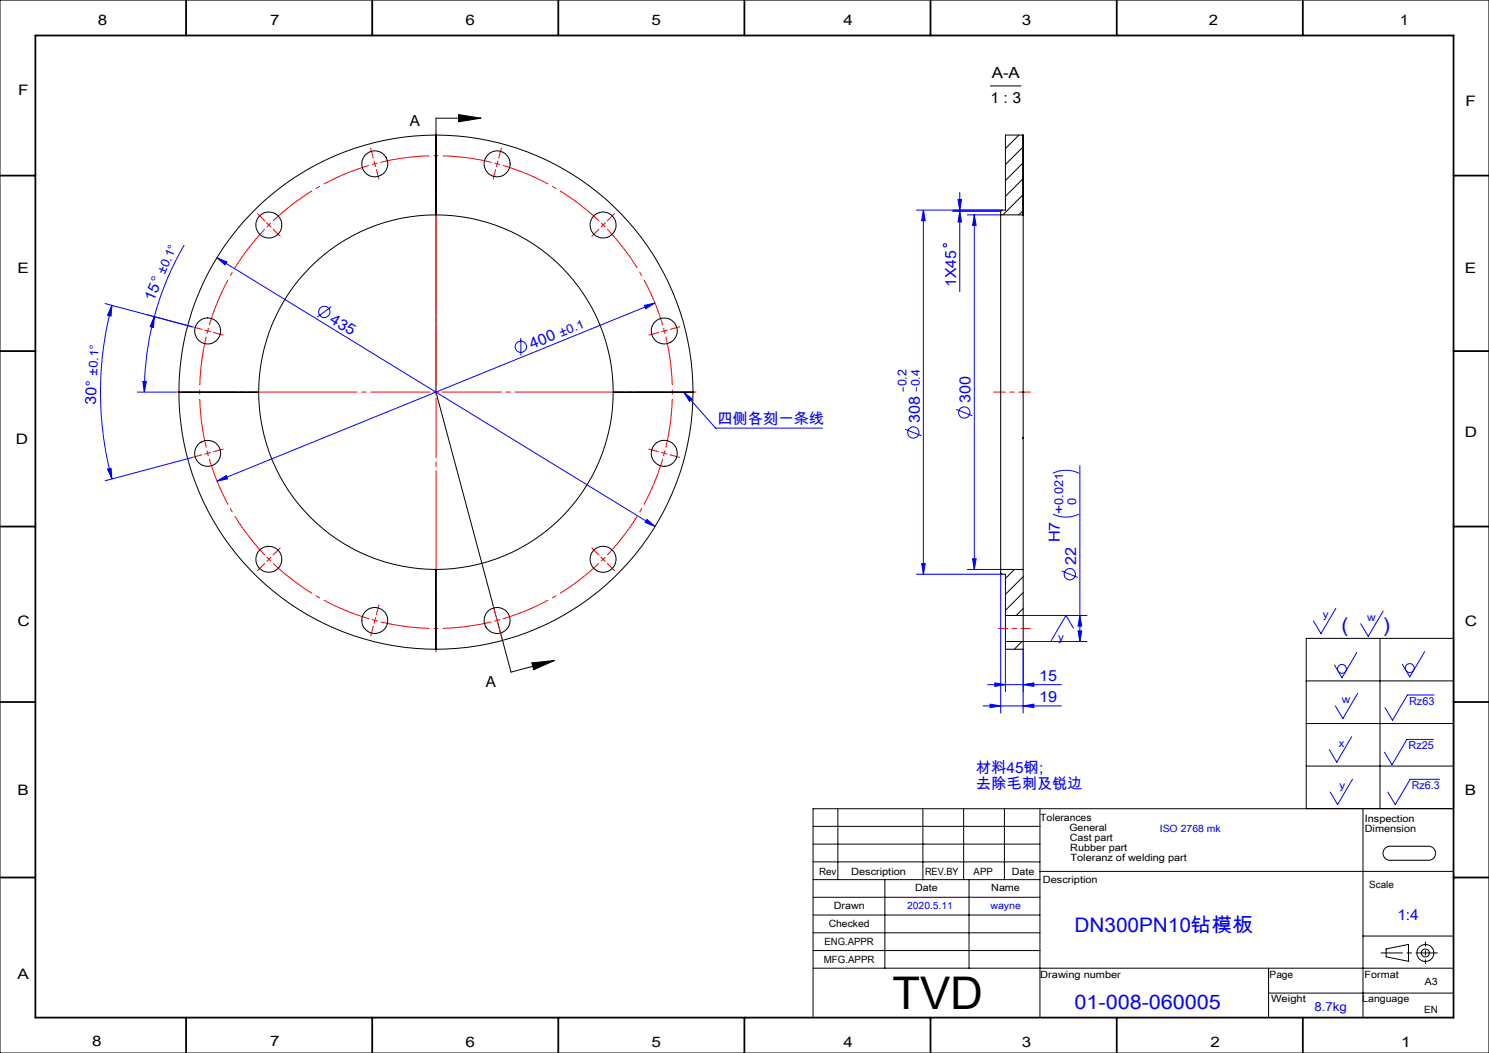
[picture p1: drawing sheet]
<svg xmlns="http://www.w3.org/2000/svg" width="420mm" height="297mm" viewBox="0 0 420 297" stroke-linecap="round" stroke-linejoin="round" font-family="sans-serif">
<g fill="none" stroke="#00f" stroke-width=".28">
<path d="M258.5 59.3h24.1M260.5 59.3v102.7M260.5 59.3l.5 3h-1zM268.7 59.6h13.6M270.2 56.3h1l-.5 3zM270.7 54.3v27.9M270.7 59.6l.5 3h-1zM52 69.1a80.1 80.1 0 0 0-8.5 20.2M61.2 72.7l2.8 1.2-.5 .8zM61.2 72.7l123.6 75.8M272.8 60.6h9.5M274.8 60.6v100"/>
<path d="M274.8 60.6l.5 3h-1zM29.6 85.6l24.6 6.6M31.6 86.1l-.3 3-1-.2zM31.6 86.1a94.1 94.1 0 0 0 0 49M43.5 89.3l-.2 3.1-1-.3zM43.5 89.3a81.3 81.3 0 0 0-2.8 21.3M93.5 86.5l-4 2.9M146.9 95.4v4.9M181.8 86.1l2.9-.6-2.6 1.6zM184.7 85.5l-123.5 50.2M38.7 110.6h10.9M40.3 107.6h1l-.6 3z"/>
<path d="M192.9 110.6l9 10.2h30.1M192.9 110.6l2.3 1.9-.7 .7zM269.7 115.5l4.5 1.8M30.3 132.3l1-.2 .3 3zM54.2 129l-24.6 6.6M61.2 135.7l2.6-1.6 .4 1zM255.3 121.1l4.6 1.8M297 133.5a8.5 8.5 0 0 1 7.4 0M304.6 131.3v49.6M182.5 146.5l2.3 2-2.8-1.1zM260 159h1l-.5 3zM274.3 157.6h1l-.5 3z"/>
<path d="M297 145a8.2 8.2 0 0 0 7.4 0M258.5 162h24.1M272.8 160.6h9.5M282.3 161.6v39.5M299.5 161l4.5 1.9M302.8 177.2l-2.1-3.6-4.2 7.2M304.1 177.9h1l-.5 3zM304.6 173.6l.5 3h-1zM306.6 173.6h-18M376.8 171.6l-4.2 7.1-2.1-3.5M390.1 172.4l-4.2 7.1-2.1-3.6M277.3 199.1h22.1"/>
<path d="M278.6 193.1h20.8M279.3 198.6l3 .5-3 .5zM280.6 192.6l3 .5-3 .5zM283.6 183.1v12M288.6 180.9h18M288.6 199.1l3-.5v1zM288.6 193.1l3-.5v1zM288.6 183.1v18M382.7 184l-4.2 7.2-2.1-3.6M383 195.5l-4.2 7.2-2.1-3.6M401.8 183.8l-4.1 7.1-2.2-3.5M404.5 196h-7.5l-4.2 7.2-2.1-3.6"/>
<path d="M381.2 207.8l-4.2 7.2-2.1-3.6M381.5 219.8l-4.2 7.1-2.1-3.5M404.4 208.6h-7.6l-4.2 7.1-2.1-3.5M406 219.8h-8.2l-4.2 7.1-2.2-3.5"/>
<circle cx="266.5" cy="69.2" r=".47"/>
<circle cx="91.5" cy="88" r="1.59"/>
<circle cx="146.9" cy="97.8" r="1.59"/>
<circle cx="272" cy="116.3" r="1.59"/>
<circle cx="257.6" cy="122" r="1.59"/>
<circle cx="301.8" cy="162" r="1.59"/>
<circle cx="378.5" cy="188.7" r="1.26"/>
<circle cx="397.6" cy="188.4" r="1.24"/>
</g>
<g fill="none" stroke="#000" stroke-width=".28">
<path d="M0 0h420v297h-420zM129.3 32.3l6.4 1-6.4 1.1zM135.7 33.3h-12.7v77.3l21.1 79 12.3-3.3M279.4 24.2h8.6M150 187l6.4-.7-5.9 2.6zM368.4 180.1h41.6v48h-41.6zM368.4 192h41.6M389.3 180.1v48M368.4 204.1h41.6M368.4 216.1h41.6M229.3 233.1h64M229.3 238.1h64"/>
<path d="M236.3 228.1v20M260.3 228.1v20M271.8 228.1v20M283.3 228.1v20M293.3 228.1v58.9M384.5 228.1v58.9M390.8 239.1l1.1-.4h11a1.98 1.98 0 0 1 2 2 1.98 1.98 0 0 1-2 1.9h-10.8a1.98 1.98 0 0 1-1.9-1.3 1.98 1.98 0 0 1 .6-2.2zM410 228.1h-180.7v59M229.3 243.1h64M229.3 248.1h64M229.3 253.1h64M229.3 258.1h64"/>
<path d="M249.6 248.1v25M273.3 248.1v25M293.3 245.8h116.7M229.3 263.1h64M229.3 268.1h64M229.3 273.1h180.7M357.8 273.1v13.9M384.5 264h25.5M391 267.6l6.3-1.2v4.7l-6.3-1.2zM357.8 280.1h52.2"/>
<circle cx="402" cy="268.8" r="1.12"/>
<circle cx="402.1" cy="268.8" r="2.4"/>
</g>
<g fill="none" stroke="#f00" stroke-width=".28" stroke-dasharray="30.5 1.3 1.3 1.3" stroke-linecap="butt">
<path d="M105.7 46.2l-.8 .2M105.7 46.2l.8-.2M140.2 46.2l-.8-.2M140.2 46.2l.8 .2M75.8 63.5l-.5 .5M75.8 63.5l.6-.6M170.1 63.5l-.6-.6M170.1 63.5l.6 .5M58.6 93.3l-.2 .8M58.6 93.3l.2-.8M187.4 93.3l-.2-.8M187.4 93.3l.2 .8"/>
<path d="M187.4 127.8l.2-.8M187.4 127.8l-.2 .8M75.8 157.7l.6 .6M75.8 157.7l-.5-.6M170.1 157.7l.6-.6M170.1 157.7l-.6 .6M105.7 175l.8 .2M105.7 175l-.8-.2M140.2 175l.8-.2M140.2 175l-.8 .2"/>
</g>
<path d="M104.1 46.6a66.7 66.7 0 0 0-27.1 15.7M138.6 45.8a66.7 66.7 0 0 0-31.3 0M74.7 64.6a66.7 66.7 0 0 0-15.7 27.1M168.9 62.3a66.7 66.7 0 0 0-27.1-15.7M58.2 95a66.7 66.7 0 0 0 0 31.2M186.9 91.7a66.7 66.7 0 0 0-15.6-27.1M59 129.5a66.7 66.7 0 0 0 15.7 27M187.8 126.2a66.7 66.7 0 0 0 0-31.2M77 158.9a66.7 66.7 0 0 0 27.1 15.6M171.3 156.5a66.7 66.7 0 0 0 15.6-27M107.3 175.4a66.7 66.7 0 0 0 31.3 0M141.8 174.5a66.7 66.7 0 0 0 27.1-15.6" fill="none" stroke="#f00" stroke-width=".28" stroke-dasharray="30.5 1.3 1.3 1.3" stroke-dashoffset="16.6" stroke-linecap="butt"/>
<path d="M122.1 110.6h1.7M123 109.8v1.6M58.3 127.1l.3 .8M58.6 127.9l.2 .8M58.6 127.9l-.8 .2M59.4 127.6l-.8 .3" fill="none" stroke="#f00" stroke-width=".28"/>
<g fill="none" stroke="#f00" stroke-width=".28" stroke-dasharray="30.5 1.3 1.3 1.3">
<path d="M105.3 44.6l-.7-2.8M105.7 46.2l-.2-.8M105.7 46.2l.2 .8M106.2 47.8l.7 2.7M139.8 47.8l-.7 2.7M140.2 46.2l.3-.8M140.2 46.2l-.2 .8M140.7 44.6l.7-2.8M74.7 62.3l-2-2M75.8 63.5l-.5-.6M75.8 63.5l.6 .5M77 64.6l2 2"/>
<path d="M168.9 64.6l-2 2M170.1 63.5l.6-.6M170.1 63.5l-.6 .5M171.3 62.3l2-2M57 92.9l-2.8-.7M58.6 93.3l-.8-.2M58.6 93.3l.8 .3M60.2 93.8l2.7 .7M185.8 93.8l-2.8 .7M187.4 93.3l.8-.2M187.4 93.3l-.8 .3M189 92.9l2.7-.7"/>
<path d="M57 128.3l-2.8 .7M60.2 127.4l2.7-.7M185.8 127.4l-2.8-.7M187.4 127.8l.8 .3M187.4 127.8l-.8-.2M189 128.3l2.7 .7M74.7 158.9l-2 2M75.8 157.7l-.5 .6M75.8 157.7l.6-.6M77 156.6l2-2.1M168.9 156.6l-2-2.1M170.1 157.7l.6 .6"/>
<path d="M170.1 157.7l-.6-.6M171.3 158.9l2 2M105.3 176.6l-.7 2.7M105.7 175l-.2 .8M105.7 175l.2-.8M106.2 173.4l.7-2.8M139.8 173.4l-.7-2.8M140.2 175l.3 .8M140.2 175l-.2-.8M140.7 176.6l.7 2.7"/>
</g>
<path d="M121.3 110.6h-71.6M123 108.9v-71.6M123 112.3v71.6M124.7 110.6h71.6" fill="none" stroke="#f00" stroke-width=".28" stroke-dasharray="30.5 1.3 1.3 1.3" stroke-dashoffset="13.7"/>
<path d="M290.6 110.6h-10.3" fill="none" stroke="#f00" stroke-width=".28" stroke-dasharray="30.5 1.3 1.3 1.3" stroke-dashoffset="27.2"/>
<path d="M290.6 177.3h-9" fill="none" stroke="#f00" stroke-width=".28" stroke-dasharray="30.5 1.3 1.3 1.3" stroke-dashoffset="27.9"/>
<path d="M389.6 268.8h15.9" fill="none" stroke="#000" stroke-width=".28" stroke-dasharray="30.5 1.3 1.3 1.3" stroke-dashoffset="24.4"/>
<path d="M402.1 265.7v6.1" fill="none" stroke="#000" stroke-width=".28" stroke-dasharray="30.5 1.3 1.3 1.3" stroke-dashoffset="29.3"/>
<g fill="none" stroke="#000" stroke-width=".5">
<path d="M10 10h400v277h-400zM52.5 0v10M105 0v10M157.5 0v10M210 0v10M262.5 0v10M315 0v10M367.5 0v10M0 49.5h10M410 49.5h10M0 99h10M410 99h10"/>
<path d="M0 148.5h10M410 148.5h10M0 198h10M410 198h10M0 247.5h10M410 247.5h10M52.5 287v10M105 287v10M157.5 287v10M210 287v10M262.5 287v10M315 287v10"/>
<path d="M367.5 287v10"/>
</g>
<path d="M129.3 32.3l6.4 1-6.4 1.1zM150 187l6.4-.7-5.9 2.6z" fill="#000"/>
<g fill="#00f">
<path d="M192.9 110.6l2.3 1.9-.7 .7z"/>
<path d="M182.5 146.5l-.5 .9 2.8 1.1zM61.2 72.7l2.3 2 .5-.8z"/>
<path d="M280.6 192.6l3 .5-3 .5zM288.6 193.1l3-.5v1z"/>
<path d="M279.3 198.6l3 .5-3 .5zM288.6 199.1l3-.5v1z"/>
<path d="M61.2 135.7l3-.6-.4-1zM181.8 86.1l.3 1 2.6-1.6z"/>
<path d="M43.5 89.3l-.2 3.1-1-.3zM40.3 107.6h1l-.6 3z"/>
<path d="M31.6 86.1l-.3 3-1-.2zM30.3 132.3l1-.2 .3 3z"/>
<path d="M270.2 56.3h1l-.5 3zM270.7 59.6l.5 3h-1z"/>
<path d="M260.5 59.3l.5 3h-1zM260 159h1l-.5 3zM304.6 173.6l.5 3h-1zM304.1 177.9h1l-.5 3z"/>
<path d="M274.8 60.6l.5 3h-1zM274.3 157.6h1l-.5 3z"/>
</g>
<g fill="none" stroke="#000" stroke-width=".28">
<path d="M122.9 38.1a72.5 72.5 0 0 0-72.4 72.5M122.9 38.1h.1M122.9 38.1v22.5M123 38.1a72.5 72.5 0 0 1 72.5 72.5M123 38.1v22.5M287.4 38.1l-3.8 3.8M288.5 38.1v22.5M288.5 41.5l-4.9 4.9M288.5 46l-4.9 4.9M288.5 50.4l-4.9 5M288.5 55l-5.6 5.6M288.5 59.4l-1.1 1.2"/>
<path d="M122.9 60.6a50 50 0 0 0-49.9 50M122.9 60.6h.1M123 60.6a50 50 0 0 1 50 50M282.3 60.6v100M282.3 60.6h6.3M282.3 60.6v-1l.3-.3h1v-21.2h5v22.5M288.6 60.6v50M50.5 110.6a72.5 72.5 0 0 0 72.4 72.5M50.5 110.6h.1M50.5 110.6h22.5M73 110.6a50 50 0 0 0 49.9 50M73 110.6h.1"/>
<path d="M173 110.6a50 50 0 0 1-50 50M173 110.6h.1M173 110.6h22.5M195.5 110.6a72.5 72.5 0 0 1-72.5 72.5M195.5 110.6h.1M288.5 110.6h.1M288.6 110.6v12.9M288.5 123.5v.1M288.5 123.5h.1M288.6 123.6v37M288.6 123.5v.1M122.9 160.6h.1"/>
<path d="M122.9 160.6v22.5M123 160.6v22.5M282.3 160.6h6.3M282.3 160.6v1l.3 .4h1v11.6M283.6 173.6v7.3M283.6 173.6h5M286.1 160.6l-2.5 2.6M288.6 162.7l-5 4.9M288.6 167.1l-5 5.1M288.6 171.6l-2 2M288.6 173.6v7.3M288.6 160.6v13"/>
<path d="M122.9 183.1h.1M283.6 180.9v2.2h5v-2.2M283.6 180.9h5M283.8 180.9l-.2 .2M288.3 180.9l-2.2 2.2"/>
<circle cx="105.7" cy="46.2" r="3.7"/>
<circle cx="140.2" cy="46.2" r="3.7"/>
<circle cx="75.8" cy="63.5" r="3.7"/>
<circle cx="170.1" cy="63.5" r="3.7"/>
<circle cx="58.6" cy="93.3" r="3.7"/>
<circle cx="187.4" cy="93.3" r="3.7"/>
<circle cx="58.6" cy="127.9" r="3.7"/>
<circle cx="187.4" cy="127.9" r="3.7"/>
<circle cx="75.8" cy="157.8" r="3.7"/>
<circle cx="170.1" cy="157.8" r="3.7"/>
<circle cx="105.7" cy="175" r="3.7"/>
<circle cx="140.2" cy="175" r="3.7"/>
</g>
<text font-size="12.7" x="251.7" y="284.5">TVD</text>
<g font-size="5.6" fill="#00f">
<text x="378.4" y="178.2">(</text>
<text x="390.3" y="178.2">)</text>
<text x="303.1" y="262.9">DN300PN10钻模板</text>
<text x="303.1" y="284.7">01-008-060005</text>
</g>
<g font-size="4.3">
<text x="279.7" y="22.1">A-A</text>
<text x="279.4" y="29">1 : 3</text>
<text x="115.6" y="35.6">A</text>
<text x="137" y="193.8">A</text>
</g>
<g font-size="4.3" fill="#00f">
<text x="269.7" y="81" transform="rotate(-90 269.7 81)">1X45</text>
<text x="43.3" y="85.1" transform="rotate(-66 43.3 85.1)">15°</text>
<text x="92.8" y="90.9" transform="rotate(32 92.8 90.9)">435</text>
<text x="150" y="98.5" transform="rotate(-22 150 98.5)">400</text>
<text x="273.8" y="113.7" transform="rotate(-90 273.8 113.7)">300</text>
<text x="27" y="114.1" transform="rotate(-87 27 114.1)">30°</text>
<text x="202.4" y="119.7">四侧各刻一条线</text>
<text x="259.4" y="119.3" transform="rotate(-90 259.4 119.3)">308</text>
<text x="299" y="153" transform="rotate(-90 299 153)">H7</text>
<text x="303.6" y="159.3" transform="rotate(-90 303.6 159.3)">22</text>
<text x="293.1" y="192.1">15</text>
<text x="293.1" y="198.1">19</text>
<text x="275.3" y="218">材料45钢;</text>
<text x="275.3" y="222.6">去除毛刺及锐边</text>
<text x="394.1" y="259.4">1:4</text>
</g>
<g font-size="4.1">
<text x="27.6" y="7">8</text>
<text x="76.2" y="7">7</text>
<text x="131.3" y="7">6</text>
<text x="183.8" y="7">5</text>
<text x="237.9" y="7">4</text>
<text x="288.3" y="7">3</text>
<text x="340.9" y="7">2</text>
<text x="394.8" y="7">1</text>
<text x="5.1" y="26.7">F</text>
<text x="413.4" y="30">F</text>
<text x="4.9" y="77">E</text>
<text x="413.2" y="77">E</text>
<text x="4.4" y="125.3">D</text>
<text x="413.2" y="123.3">D</text>
<text x="4.9" y="176.5">C</text>
<text x="413.2" y="176.5">C</text>
<text x="4.9" y="224.3">B</text>
<text x="413.2" y="224.3">B</text>
<text x="4.9" y="276.1">A</text>
<text x="26" y="295.1">8</text>
<text x="76.2" y="295.1">7</text>
<text x="131.3" y="295.3">6</text>
<text x="183.8" y="295.3">5</text>
<text x="237.9" y="295.3">4</text>
<text x="288.3" y="295.3">3</text>
<text x="341.5" y="295.3">2</text>
<text x="395.2" y="295.3">1</text>
</g>
<text font-size="3.5" fill="#00f" x="370.8" y="285.2">8.7kg</text>
<g font-size="3.4" fill="#00f">
<text x="46.5" y="77.7" transform="rotate(-66 46.5 77.7)">±0.1°</text>
<text x="158.2" y="95.1" transform="rotate(-22 158.2 95.1)">±0.1</text>
<text x="27.4" y="106" transform="rotate(-87 27.4 106)">±0.1°</text>
<text x="255.7" y="110.5" transform="rotate(-90 255.7 110.5)">-0.2</text>
<text x="259.4" y="110.5" transform="rotate(-90 259.4 110.5)">-0.4</text>
<text x="303.6" y="142.4" transform="rotate(-90 303.6 142.4)">0</text>
<text x="299.9" y="145" transform="rotate(-90 299.9 145)">+0.021</text>
</g>
<g font-size="3.1" fill="#00f">
<text x="373.1" y="174.4">y</text>
<text x="385.6" y="175.2">w</text>
<text x="298.4" y="180.9">y</text>
<text x="378.5" y="198.4">w</text>
<text x="397.5" y="198.9">Rz63</text>
<text x="377.6" y="210.7">x</text>
<text x="397.3" y="211.4">Rz25</text>
<text x="377.8" y="222.6">y</text>
<text x="398.2" y="222.6">Rz6.3</text>
</g>
<g font-size="2.8">
<text x="293.4" y="231.6">Tolerances</text>
<text x="385" y="231.9">Inspection</text>
<text x="301.7" y="234.4">General</text>
<text x="301.8" y="237.2">Cast part</text>
<text x="385" y="234.7">Dimension</text>
<text x="301.9" y="240">Rubber part</text>
<text x="302" y="242.9">Toleranz of welding part</text>
<text x="231" y="246.9">Rev</text>
<text x="240.1" y="246.9">Description</text>
<text x="258.1" y="251.3">Date</text>
<text x="260.9" y="246.9">REV.BY</text>
<text x="274.6" y="246.9">APP</text>
<text x="279.6" y="251.3">Name</text>
<text x="285.4" y="246.9">Date</text>
<text x="294.2" y="249.2">Description</text>
<text x="386.2" y="250.4">Scale</text>
<text x="235.2" y="256.3">Drawn</text>
<text x="233.7" y="261.4">Checked</text>
<text x="232.6" y="266.7">ENG.APPR</text>
<text x="232.4" y="271.6">MFG.APPR</text>
<text x="293.4" y="276">Drawing number</text>
<text x="358.1" y="275.8">Page</text>
<text x="384.9" y="275.8">Format</text>
<text x="401.9" y="277.7">A3</text>
<text x="358.5" y="282.7">Weight</text>
<text x="384.3" y="282.7">Language</text>
<text x="401.7" y="285.7">EN</text>
</g>
<g font-size="2.8" fill="#00f">
<text x="327.1" y="234.8">ISO 2768 mk</text>
<text x="255.9" y="256.3">2020.5.11</text>
<text x="279.4" y="256.3">wayne</text>
</g>
</svg>
